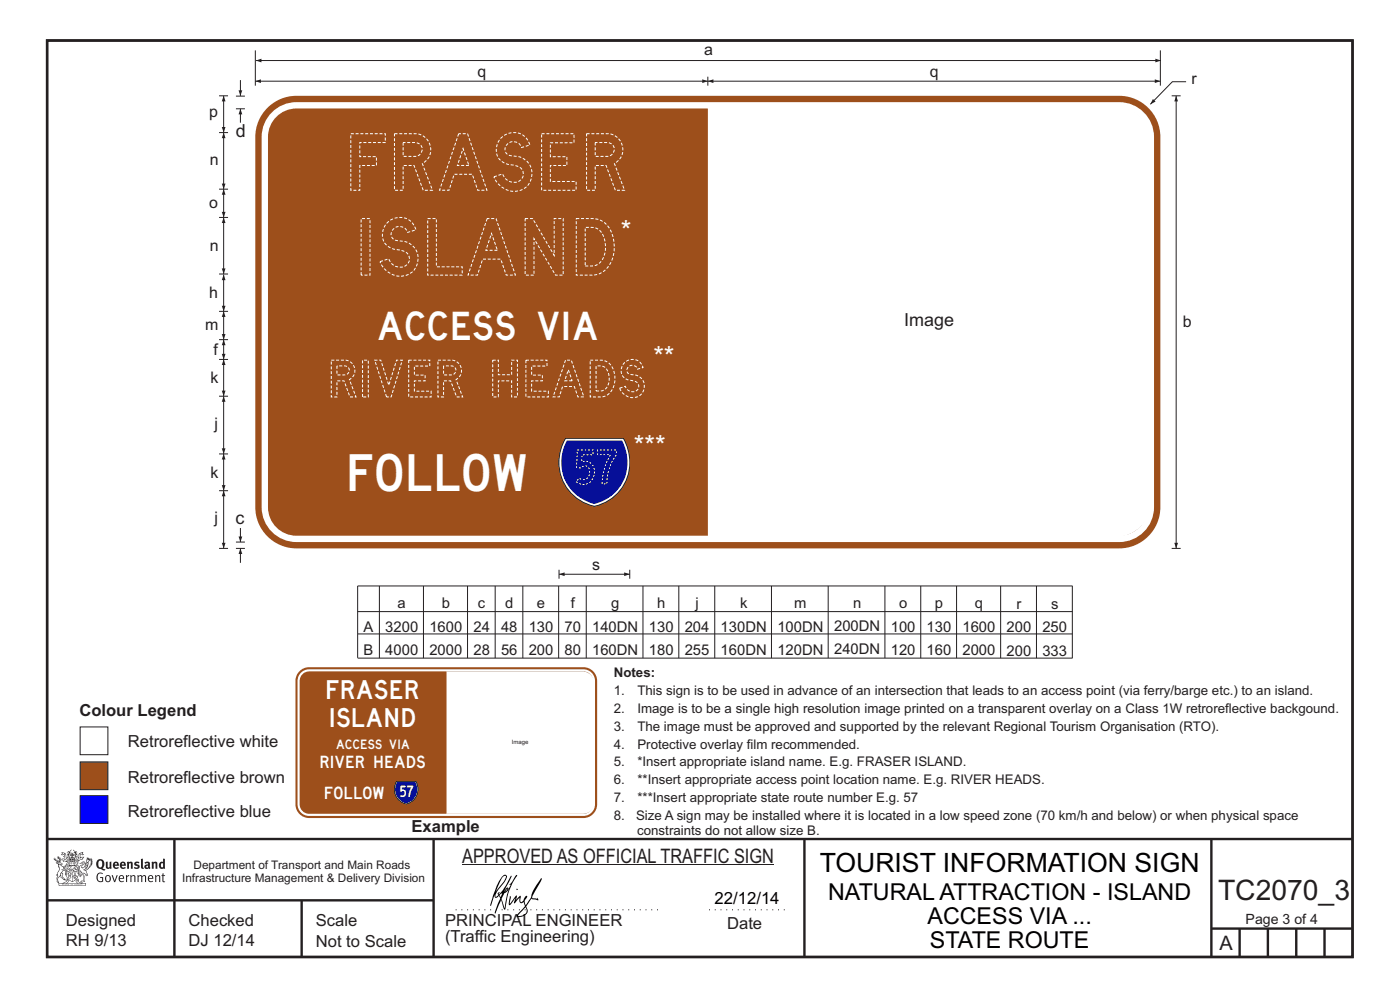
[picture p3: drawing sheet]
<svg xmlns="http://www.w3.org/2000/svg" width="297mm" height="210mm" viewBox="0 0 297 210" stroke-linecap="round" stroke-linejoin="round" font-family="sans-serif">
<g fill="none" stroke="#231f20" stroke-width=".51">
<path d="M10 8.6h276.9v194.4h-276.9zM10 178h277M37 178v25M92 178v25M170.7 177.9v25M257 178v25M10 191h82M64 191v12M257 197h30M263 197v6M269 197v6M275 197v6"/>
<path d="M281 197v6"/>
</g>
<path d="M96.7 193h43.3M150.4 193h16.8" fill="none" stroke="#231f20" stroke-width=".21" stroke-dasharray=".2 1" stroke-linecap="butt"/>
<path d="M98 183.5h66.2" fill="none" stroke="#231f20" stroke-width=".21"/>
<g fill="#231f20">
<path d="M21.1 182.6a.94 .94 0 0 0 .2 1.4 .84 .84 0 0 0 0-1.5zM20.7 182.5a.92 .92 0 0 1 1.1-.1 .92 .92 0 0 1 .3 1.2l-.3 .6 .6 .2-.1 .2-.6-.1a1.41 1.41 0 0 1-1.3-1.2z" fill-rule="evenodd"/>
<path d="M22.5 182.8h.3v1.1l.2 .1 .2-.1v-1.1h.4l.1 1.4a1.27 1.27 0 0 1-1.2-.1z" fill-rule="evenodd"/>
<path d="M24.5 183.1l-.1 .3h.4l-.1-.3zM24.1 183a.66 .66 0 0 1 .9-.1 .66 .66 0 0 1 .2 .8h-.8v.2a.42 .42 0 0 0 .7 0l.1 .2a.79 .79 0 0 1-1.1 0 .79 .79 0 0 1 0-1.1z" fill-rule="evenodd"/>
<path d="M25.9 183.1l-.1 .3h.5l-.1-.3zM25.6 183a.66 .66 0 0 1 .8-.1 .66 .66 0 0 1 .3 .8h-.9l.1 .2a.42 .42 0 0 0 .6 0l.2 .2a.79 .79 0 0 1-1.1 0 .79 .79 0 0 1 0-1.1z" fill-rule="evenodd"/>
<path d="M26.9 182.9l.4-.1v.1a.46 .46 0 0 1 .5-.1 .46 .46 0 0 1 .4 .4v1.1h-.4v-1l-.2-.2-.2 .1v1.1h-.4z" fill-rule="evenodd"/>
<path d="M28.5 183l.5-.2 .6 .1-.2 .3-.5-.1v.2a.56 .56 0 0 1 .7 .6 .56 .56 0 0 1-.8 .4l-.4-.1 .1-.3 .5 .1 .2-.1-.6-.4z" fill-rule="evenodd"/>
<path d="M29.9 182.2l.4-.1v1.8l.2 .4h-.4l-.2-.2z" fill-rule="evenodd"/>
<path d="M31.1 183.7v.3h.3v-.4zM30.6 183a.67 .67 0 0 1 .7-.2 .67 .67 0 0 1 .5 .5l.1 .8-.2 .3-.2-.2a.5 .5 0 0 1-.7 0 .5 .5 0 0 1 0-.7l.6-.1v-.3l-.6 .1z" fill-rule="evenodd"/>
<path d="M32.2 182.9l.3-.1 .1 .1a.46 .46 0 0 1 .5-.1 .46 .46 0 0 1 .3 .4v1.1h-.4v-1l-.1-.2-.3 .1v1.1h-.4z" fill-rule="evenodd"/>
<path d="M34.2 183.1v.7l.2 .2 .2-.1v-.7zM34.6 182.1l.4 .1v2.1l-.3-.1a.71 .71 0 0 1-1-.6 .71 .71 0 0 1 .9-.7z" fill-rule="evenodd"/>
<path d="M20.8 185.3l.7-.2 .3 .2-.1 .1a.69 .69 0 0 0-.9 .1 .69 .69 0 0 0-.1 .9l.3 .4 .5 .1h.2v-.7h-.4l-.1-.1h.7v.9a.96 .96 0 0 1-1.2-.1 .96 .96 0 0 1-.2-1.1z" fill-rule="evenodd"/>
<path d="M22.6 186a.57 .57 0 0 0-.1 .6 .57 .57 0 0 0 .6 .3 .7 .7 0 0 0-.2-1.1zM22.4 185.8a.69 .69 0 0 1 1.1 .6 .69 .69 0 0 1-1.1 .5 1.04 1.04 0 0 1 0-1.1z" fill-rule="evenodd"/>
<path d="M23.7 185.7l.2-.1 .4 1.3 .4-1.2h.3l-.6 1.4h-.2z" fill-rule="evenodd"/>
<path d="M25.6 185.8l-.2 .4h.7l-.2-.4zM25.3 185.8a.59 .59 0 0 1 .8-.1 .59 .59 0 0 1 .2 .7l-.9 .1a.45 .45 0 0 0 .3 .4 .45 .45 0 0 0 .5-.1l.1 .2a.74 .74 0 0 1-1-.1 .74 .74 0 0 1 0-1.1z" fill-rule="evenodd"/>
<path d="M26.7 185.7l.2-.1 .1 .3 .4-.3v.3l-.4 .2v1h-.3z" fill-rule="evenodd"/>
<path d="M27.6 185.7l.2-.1 .1 .2a.45 .45 0 0 1 .5-.2 .45 .45 0 0 1 .3 .4v1.1h-.2v-1.1l-.2-.2-.4 .2v1.1h-.2z" fill-rule="evenodd"/>
<path d="M29.1 185.7l.3-.1v.2l.4-.2 .4 .3 .3-.3a.37 .37 0 0 1 .5 .4v1.1h-.2v-1.1l-.2-.2-.4 .2v1.1h-.2v-1.1l-.2-.2-.4 .2v1.1h-.2z" fill-rule="evenodd"/>
<path d="M31.8 185.8l-.2 .4h.7l-.2-.4zM31.5 185.8a.59 .59 0 0 1 .8-.1 .59 .59 0 0 1 .2 .7l-.9 .1a.45 .45 0 0 0 .3 .4 .45 .45 0 0 0 .5-.1l.1 .2a.74 .74 0 0 1-1-.1 .74 .74 0 0 1 0-1.1z" fill-rule="evenodd"/>
<path d="M32.9 185.7l.2-.1v.2a.45 .45 0 0 1 .5-.2 .45 .45 0 0 1 .4 .4v1.1h-.2v-1.1l-.2-.2-.4 .2v1.1h-.3z" fill-rule="evenodd"/>
<path d="M34.5 185.3l.2-.1v.5h.3v.1h-.3v1v.1h.3l-.1 .2-.4-.1-.1-1.2h-.1v-.1h.1z" fill-rule="evenodd"/>
<path d="M13.2 180.9l.5 .2-.6 .2 .3-.3zM13.7 181.2l.2 .1 .1 1 .4-.5v.5h-.1l-.2 .3-.7 .1 .1-.3-.4-.1 .3-.1 .6 .2-.4-.7h.2zM13.2 180.7v.4l-.3 .2 .3 .1 .4-.2 .1 .4-.3 .2h.2l.2 .5-.4-.2-.4 .1 .5 .6 .2-.1 .8 .1-.6 .6 .2 .1 .6-.2-.1-.3 .3-.2h-.2l-.1 .5-.5 .1 .5-.7h-.5l.6-.2-.5 .1 .4-.3-.1-.6-.1-.1-.3 .5v-.2a.8 .8 0 0 0-.9-1.1z" fill-rule="evenodd"/>
<path d="M16.9 181.1l.6-.2-.3 .2 .4 .2zM16.8 181.2h.1l.1 .9 .3-.2 .4-.1-.3 .3v.2h-.4l-.3 .3-.1-.3h-.3l.1-.2-.1-.4 .4 .6 .1-.1zM16.2 181.5v.9l.4 .1h-.7l.7 .1-.2 .1h-.3l.4 .4h-.2v.4l-.5-.9 .5 1 .4-.6-.4-.2 .8-.5 .3 .1 .4-.5 .1-.2-.9 .2v-.7l.4 .2 .5-.1-.4-.2 .2-.3a.88 .88 0 0 0-1 1.2z" fill-rule="evenodd"/>
<path d="M15.5 182.9l.2 .2h-.1v.3l-.1-.3h-.1h.1z" fill-rule="evenodd"/>
<path d="M15 182.9l.3 .2h-.2v.3v-.3h-.2h.2z" fill-rule="evenodd"/>
<path d="M14.9 182.8h.9v.7l-.2 .1-.8-.1zM14.8 182.4l-.2 1.3h1.4l-.2-1.3-.1 .2h-.8z" fill-rule="evenodd"/>
<path d="M14.9 184.5v.2l.2-.1v-.1zM14.4 183.8l.2 .2-.3 .2v.5l.2 .1 .3-.1-.4-.4 .3 .2 .4-.1-.2-.4 .2-.2zM14.2 183.7h1a.5 .5 0 0 0 0 .8l-.3 .3a.47 .47 0 0 1-.6 0 .47 .47 0 0 1 0-.7l.1-.1z" fill-rule="evenodd"/>
<path d="M15.6 184.2l.1-.1a.33 .33 0 0 1 .5-.2 .33 .33 0 0 1 .1 .5l-.3-.1 .2-.2h-.4l-.1 .1 .2 .1 .1 .2h.3v.3h-.6l.1-.2-.3-.1zM15.5 184.2l-.2 .4h.3l-.1 .2h.9v-.2a.44 .44 0 0 0 0-.7 .44 .44 0 0 0-.7 .1z" fill-rule="evenodd"/>
<path d="M15.7 185.7l.4 .1zM15.9 185.2l.1 .4h-.2zM15.9 185.1l-.3 .7-.3 .2a.98 .98 0 0 1 1.1 .1z" fill-rule="evenodd"/>
<path d="M15.6 186l.3 .2v-.2h.2l-.2 .5v-.2l-.3 .1 .2-.2z" fill-rule="evenodd"/>
<path d="M15 185.3l.1 .1-.2 .3zM14.6 185.9h.4a.22 .22 0 0 1-.2 .3 .22 .22 0 0 1-.2-.3zM14.5 185.3l.2 .4zM14.5 185.8l.5 .1zM14.7 185.2l.2 .1-.1 .4zM14.4 185.2l.1 .5a.36 .36 0 0 0 0 .5 .36 .36 0 0 0 .5 0 .36 .36 0 0 0 0-.5 .41 .41 0 0 0 0-.5 .41 .41 0 0 0-.6 0z" fill-rule="evenodd"/>
<path d="M14.6 184.1l.2 .2z" fill-rule="evenodd"/>
<path d="M18.3 183.4l.1-.1-.1 .4-.4 .4z" fill-rule="evenodd"/>
<path d="M17.5 182.9l.2-.1 .2 .2-.7 .8v.3l.3 .1a1.07 1.07 0 0 0 .7-.9l.4-.3v.2a1.36 1.36 0 0 1-1 1.3 1.32 1.32 0 0 0 1.2-1.6l.5-.7-.2 .5 .3-.2-.3 .4 .4-.2-.4 .5 .4-.1-.5 .2h.4l-.4 .2h.4l-.4 .1 .1 .1h-.2l.1 .2-.3 .1a.82 .82 0 0 1-.9 .6l.3 .1 .5 .9-.3 .1-.2-.4-.4-.2 .1 1.8 .2 .1-.6 .2-.2-.2 .5-.1v-.2a2.24 2.24 0 0 0-.7-2.1l-.1-.2a.7 .7 0 0 1 .7-1l.1-.2zM16.6 184.6l.4 1.2 .2-.8 .2 .3-.4 .7-.3-.8h-.2l.2-.2zM18.5 182.2l.1 .3 .1-.2 .1 .3 .1-.3v.2l-.7 .6zM16.8 183.2l.7-.1v.2a.87 .87 0 0 0-.7 .6 .87 .87 0 0 0 .2 .9l.1 .4-.1 .5-.2-1.1-.2-.1-.2 .1 .2 .3-.2 .3 .3 .1 .2 .7h.3l.2-.6a1.61 1.61 0 0 1 .2 1.4h-.3l-.2 .3h.2l.1 .2 .2-.2h.4l-.1-.3-.1-1.5 .2 .1a.4 .4 0 0 0 .2 .3 .4 .4 0 0 0 .5 0l-.5-1 .8-.6 .1-.3h.2l-.1-.1 .4-.3h-.2l.2-.3-.1 .1 .1-.3-.1 .1 .1-.4h-.1l.1-.3-.1-.1-.1 .2-.1-.4-.3 .4v-.4l-.1 .2-.2-.3v.3l-.3-.4-.3 1.6a.58 .58 0 0 1-.8 .6l.7-.8v-.4h-.4z" fill-rule="evenodd"/>
<path d="M18.2 185.4l.2 .1z" fill-rule="evenodd"/>
<path d="M12.5 187.5h5.6v.3h-5.5zM13.5 187.4l.5-.3 .4-.4v.1l.1 .1-.3 .4zM14 186.6h.2l-.1 .2zM16.3 186.7l.3 .4 .6 .3h-.6l-.3-.2-.1-.3zM16.4 186.6h.2l-.1 .2zM12.4 187.4l.1 .5h5.7l.1-.5-.8-.1-.7-.2-.2-.2 .1-.4a.47 .47 0 0 0-.6 .3 .47 .47 0 0 0 .4 .6h-2.3a.47 .47 0 0 0 .4-.6 .47 .47 0 0 0-.6-.3l.1 .4-.3 .2-.6 .2z" fill-rule="evenodd"/>
<path d="M13.3 187.6v.1zM13.3 187.5l-.1 .3h.2z" fill-rule="evenodd"/>
<path d="M13.5 187.5l.1 .3 .1-.3v.2z" fill-rule="evenodd"/>
<path d="M13.9 187.5l.1 .3zM13.8 187.5v.3l.2-.1v-.1z" fill-rule="evenodd"/>
<path d="M14.2 187.6l.1 .1zM14.2 187.5l-.1 .3h.3z" fill-rule="evenodd"/>
<path d="M14.4 187.5h.2v.3h-.2z" fill-rule="evenodd"/>
<path d="M15.1 187.6v.1zM15.1 187.5l-.2 .3h.3z" fill-rule="evenodd"/>
<path d="M15.2 187.5h.2v.3z" fill-rule="evenodd"/>
<path d="M15.8 187.5h.2l-.1 .3z" fill-rule="evenodd"/>
<path d="M16.1 187.5l.1 .3z" fill-rule="evenodd"/>
<path d="M16.3 187.5l.1 .3zM16.3 187.5v.3l.2-.1v-.1z" fill-rule="evenodd"/>
<path d="M16.6 187.5h.2v.3h-.2z" fill-rule="evenodd"/>
<path d="M16.9 187.5l.1 .3h-.1z" fill-rule="evenodd"/>
<path d="M17.1 187.5l.1 .3z" fill-rule="evenodd"/>
<path d="M17.3 187.5l.1 .3z" fill-rule="evenodd"/>
<path d="M14.9 182.1a.71 .71 0 0 1 .9 .1zM15.6 182.2l.2 .2zM15 182.2l.3 .1zM14.8 182.3l.1 .1zM15.2 181.9h.2zM15.2 181.3h.1v.2zM15.2 181h.2v.2zM15.3 181.6l.1 .2h-.2zM15.4 181.3l.1 .2zM14.9 181.3l.2 .2h-.2zM15.6 181.3h.1v.2zM14.4 180.6l-.3 .3 .5-.2v.5l-.3-.1-.1 .6 .2-.5 .3 .9-.1 .4h1.3v-.4l.4-.9 .1 .4-.1-.6-.2 .1v-.4l.3 .2-.2-.4-.2 .3-.5-.6v.1a.41 .41 0 0 1 .3 .4 .41 .41 0 0 1-.2 .4l.2-.2a1 1 0 0 1 0 1.1l-.3-.1v-.3h.4l-.2-.2 .2-.3-.3 .1v-.4l-.3 .2-.2-.2 .1 .4-.4-.1 .1 .3-.1 .2h.4l-.1 .3-.3 .1a.93 .93 0 0 1 .1-1.1l.1 .3-.1-.4h-.1l.4-.6-.5 .5-.1-.1z" fill-rule="evenodd"/>
<path d="M12.4 183.4l.4 .1 .6 .5v.3a.83 .83 0 0 1 .6 1.1v-.2a.8 .8 0 0 0-1-.8l.4 .2-.6 .7-.1 .5a.95 .95 0 0 0-.3 1.3l-.2-.1a.77 .77 0 0 1 .2-1.1l-.1-.5-.2 .1 .3-.5a1.31 1.31 0 0 0 0-1.6zM13 185.3h.2v.8l.5 .4-.2-.1a.68 .68 0 0 1-.6-.8zM12.1 183a.68 .68 0 0 1 1 .3l-.5 .1-.2-.3zM11.4 182.1a1.19 1.19 0 0 0 .9 .8h-.5l.5 .4 .1 .6a.9 .9 0 0 1-.2 1.2l-.3 .5h.3v.2a1.04 1.04 0 0 0-.1 1.2l.1 .3 .3-.1v-.1a.8 .8 0 0 1 .2-1.1l.1-.3a.89 .89 0 0 0 1.1 .9l-.7-.6 .2-.8-.3-.1 .4-.5 .4 .3v.8a1.01 1.01 0 0 0-.2-1.4l.3-.5-.4 .3a.41 .41 0 0 1 .4-.5h-.1l-.5 .2-.5-.3 .3-.1a.5 .5 0 0 0-.5-.5l.3-.3-.3 .1 .2-.4v-.2l-.2 .3v-.6l-.1 .4-.2-.6v.3l-.3-.2 .3 .3-.3-.1a.62 .62 0 0 1 .5 .9l-.1-.4v.4l-.3-.1v-.4l-.1 .3-.1-.3-.2 .2v-.5l-.1 .3-.1-.4v.4z" fill-rule="evenodd"/>
<path d="M12.6 183.1l.1-.1 .2 .2z" fill-rule="evenodd"/>
<path d="M14 183.6h2.7v1l-.1-.9h-2.6v1.2h2.6v-.3v.6v-.2h-1.2v2a2.13 2.13 0 0 0 1.3-1.8 1.69 1.69 0 0 1-1.6 1.8l-.6-.4-.4-.6-.1-1.2v.6l.4 .8 .9 .8v-2h-1.2z" fill-rule="evenodd"/>
<circle cx="17.7" cy="182.9" r=".08"/>
</g>
<g fill="#010202">
<path d="M107.5 188.7l.2-.2-.5 .6zM106.3 189.5l.2 .1-.3 .7-.2-.4zM106.8 185.9l.5-.1a9.3 9.3 0 0 1-2 3.2l-.1 .2 1-2.5zM106.5 186a14.7 14.7 0 0 0-2.2 4.9l-.3 1.1 .1 .2 .8-2.4a.42 .42 0 0 0 .2 .7 .42 .42 0 0 0 .6-.3l.1-.2 .3 .5-1.1 3.2h.2l1.1-2.8 .6 1.9 .2 .2 .2-.5a13.5 13.5 0 0 1 2-6.2l.4-.6-.1-.1-1.6 2.1 .4-.1a14.9 14.9 0 0 0-1.3 5.1l-.4-1.2a1.39 1.39 0 0 1 .2-1.8l.1-.2a.92 .92 0 0 0 .8-1.2 .75 .75 0 0 0-.8 .7l-.1 .2 1.6-3.4-.1-.1-.4 .8a10.5 10.5 0 0 1-2.2 3.2l.2-.4a.32 .32 0 0 0-.4 .2 .32 .32 0 0 0 .1 .4l-.5 .3a3.2 3.2 0 0 1 1.1-2.2l.5-.6a2.49 2.49 0 0 0 .7-1.7l-.4-.2z" fill-rule="evenodd"/>
<path d="M111.5 192.4a1.15 1.15 0 0 1 .1 1.3 1.15 1.15 0 0 1-1.2 .6h-.6zM108.1 190.1l-.2 1.7 .2 .2 1.2-1.5-.2 1.1 1.1-1.2a.94 .94 0 0 0 .4 1.2l.5-.3 .3 .9-1.2 1.3a.98 .98 0 0 0-.5 1 1.9 1.9 0 0 0 2.3-1.3l-.1-.3a1.02 1.02 0 0 1 .2-1.4l.6-.9 1.5 .3-.2-.5v.3l-1.1-.2v-.3l2-3.5 .1-.3-.2-.1-1.8 2.7a6.6 6.6 0 0 1-1.5 3l-.1-.2a1.01 1.01 0 0 1 .4-1.4v-.3l-.2-.1-.4 .4-.1 .6-.6 .4-.1-.4 .1-.9-.2-.1-.9 .9 .3-.9-.2-.1-1.4 1.8 .3-1.4v-.2z" fill-rule="evenodd"/>
<path d="M109.6 188.5l.3 .3h-.3z" fill-rule="evenodd"/>
</g>
<path d="M17 154.2h5.9v5.9h-5.9z" fill-rule="evenodd" fill="#fff" stroke="#231f20" stroke-width=".21"/>
<path d="M17 161.6h5.9v5.9h-5.9z" fill-rule="evenodd" fill="#9d4f1b" stroke="#231f20" stroke-width=".21"/>
<path d="M17 168.8h5.9v5.9h-5.9z" fill-rule="evenodd" fill="#00f" stroke="#231f20" stroke-width=".21"/>
<g fill="none" stroke="#231f20" stroke-width=".21">
<path d="M54.2 17.2h96M75.9 129.7h151.6M75.9 139.6h151.6M75.9 134.5h151.6M80.5 124.3v15.3M89.8 124.3v15.3M99.2 124.3v15.3M105 124.3v15.3M110.9 124.3v15.3M118.5 124.3v15.3M124.4 124.3v15.3M136.4 124.3v15.3"/>
<path d="M144 124.3v15.3M151.6 124.3v15.3M163.7 124.3v15.3M175.7 124.3v15.3M187.7 124.3v15.3M195.3 124.3v15.3M202.9 124.3v15.3M212.3 124.3v15.3M219.9 124.3v15.3M227.5 124.3v15.3M227.5 124.3h-151.6v15.2"/>
</g>
<g fill="#231f20">
<path d="M54.2 17.2l1.2-.4v.8z"/>
<path d="M149 16.8l1.2 .4-1.2 .4z"/>
</g>
<path d="M150.2 16.3v1.9M150.2 17.2h96" fill="none" stroke="#231f20" stroke-width=".21"/>
<g fill="#231f20">
<path d="M245 16.8l1.2 .4-1.2 .4z"/>
<path d="M150.2 17.2l1.1-.4v.8z"/>
</g>
<path d="M56.7 22.9a8.7 8.7 0 0 1 6.2-2.6h174.5a8.7 8.7 0 0 1 8.8 8.7v78.6a8.7 8.7 0 0 1-8.8 8.7h-174.5a8.7 8.7 0 0 1-8.7-8.7v-78.6a8.7 8.7 0 0 1 2.5-6.1z" fill-rule="evenodd" fill="#9d4f1b"/>
<path d="M150.4 42.9l.1 .1 1.8-1.8-1.7 1.9 .1 .1-.5 .3z" fill="#231f20"/>
<path d="M54.3 12.8h192" fill="none" stroke="#231f20" stroke-width=".21"/>
<g fill="#231f20">
<path d="M54.3 12.8l1.2-.4v.8z"/>
<path d="M245.1 12.4l1.2 .4-1.2 .4z"/>
</g>
<g fill="#fff">
<path d="M150.2 22.5h86.4a7.7 7.7 0 0 1 7.6 7.7v76.1a7.7 7.7 0 0 1-7.6 7.6h-86.4z" fill-rule="evenodd"/>
<path d="M58.6 24.8a6 6 0 0 0-1.7 4.2v78.6a6 6 0 0 0 6 6h174.5a6 6 0 0 0 6.1-6v-78.6a6 6 0 0 0-6.1-6h-174.5a6 6 0 0 0-4.3 1.8zM58 23.5a7.3 7.3 0 0 1 4.9-1.8h174.5a7.4 7.4 0 0 1 7.4 7.3v78.6a7.4 7.4 0 0 1-7.4 7.4h-174.5a7.4 7.4 0 0 1-7.4-7.4v-78.6a7.4 7.4 0 0 1 2.5-5.5z" fill-rule="evenodd"/>
</g>
<path d="M120 93h12.3a9.6 9.6 0 0 1-6.2 14.4 9.6 9.6 0 0 1-6.1-14.4z" fill-rule="evenodd" fill="#fff" stroke="#231f20" stroke-width=".21"/>
<path d="M120.3 93.5h11.7a9.1 9.1 0 0 1-5.9 13.4 9.1 9.1 0 0 1-5.8-13.4z" fill-rule="evenodd" fill="#060f98"/>
<path d="M118.6 121.8h15" fill="none" stroke="#231f20" stroke-width=".21"/>
<g fill="#231f20">
<path d="M118.6 121.8l1.2-.4v.8z"/>
<path d="M132.4 121.4l1.2 .4-1.2 .4z"/>
</g>
<path d="M54.2 10.7v7.5M47.4 104.1v12.2M118.6 120.9v1.9M133.6 120.9v1.9" fill="none" stroke="#231f20" stroke-width=".21"/>
<g fill="#231f20">
<path d="M47.1 115.1h.7l-.4 1.2z"/>
<path d="M47.4 104.1l.4 1.2h-.7z"/>
</g>
<path d="M51 112v3" fill="none" stroke="#231f20" stroke-width=".21"/>
<path d="M50.6 113.8h.8l-.4 1.2z" fill="#231f20"/>
<path d="M249.5 20.3v96M50.1 115h1.9M248.6 116.3h1.9" fill="none" stroke="#231f20" stroke-width=".21"/>
<g fill="#231f20">
<path d="M249.5 20.3l.4 1.2h-.8z"/>
<path d="M249.1 115.1h.8l-.4 1.2z"/>
</g>
<path d="M51 116.3v3.1" fill="none" stroke="#231f20" stroke-width=".21"/>
<path d="M51 116.3l.4 1.2h-.8z" fill="#231f20"/>
<path d="M251.6 17.3h-2.9l-4.7 4.8M46.5 116.3h1.9M50.1 116.3h1.9" fill="none" stroke="#231f20" stroke-width=".21"/>
<path d="M244.6 21l.5 .5-1.1 .6z" fill="#231f20"/>
<path d="M246.2 10.7v7.5M46.5 40.1h1.9M47.4 40.1v6" fill="none" stroke="#231f20" stroke-width=".21"/>
<g fill="#231f20">
<path d="M47.4 40.1l.4 1.2h-.7z"/>
<path d="M47.1 44.9h.7l-.4 1.2z"/>
</g>
<path d="M51 17v3.3M248.6 20.3h1.9" fill="none" stroke="#231f20" stroke-width=".21"/>
<path d="M50.6 19.2h.8l-.4 1.1z" fill="#231f20"/>
<path d="M51 23.1v2.9" fill="none" stroke="#231f20" stroke-width=".21"/>
<path d="M51 23.1l.4 1.2h-.8z" fill="#231f20"/>
<path d="M47.4 28.1v12M50.1 23.1h1.9" fill="none" stroke="#231f20" stroke-width=".21"/>
<g fill="#231f20">
<path d="M47.1 38.9h.7l-.4 1.2z"/>
<path d="M47.4 28.1l.4 1.2h-.7z"/>
</g>
<path d="M46.5 28.1h1.9M47.4 20.3v7.8M50.1 20.4h1.9" fill="none" stroke="#231f20" stroke-width=".21"/>
<g fill="#231f20">
<path d="M47.1 26.9h.7l-.4 1.2z"/>
<path d="M47.4 20.3l.4 1.2h-.7z"/>
</g>
<path d="M46.5 20.3h1.9M46.5 46.1h1.9M46.5 84h1.9M47.4 84v12.3" fill="none" stroke="#231f20" stroke-width=".21"/>
<g fill="#231f20">
<path d="M47.1 95.1h.7l-.4 1.2z"/>
<path d="M47.4 84l.4 1.2h-.7z"/>
</g>
<path d="M47.4 76.2v7.8" fill="none" stroke="#231f20" stroke-width=".21"/>
<g fill="#231f20">
<path d="M47.1 82.9h.7l-.4 1.1z"/>
<path d="M47.4 76.2l.4 1.2h-.7z"/>
</g>
<path d="M46.5 58.1h1.9M47.4 46.1v12" fill="none" stroke="#231f20" stroke-width=".21"/>
<g fill="#231f20">
<path d="M47.1 56.9h.7l-.4 1.2z"/>
<path d="M47.4 46.1l.4 1.2h-.7z"/>
</g>
<path d="M47.4 58.2v7.8M46.5 66h1.9" fill="none" stroke="#231f20" stroke-width=".21"/>
<g fill="#231f20">
<path d="M47.1 64.9h.7l-.4 1.1z"/>
<path d="M47.4 58.2l.4 1.2h-.7z"/>
</g>
<path d="M46.5 72h1.9M47.4 66v6" fill="none" stroke="#231f20" stroke-width=".21"/>
<g fill="#231f20">
<path d="M47.1 70.9h.7l-.4 1.1z"/>
<path d="M47.4 66l.4 1.2h-.7z"/>
</g>
<path d="M47.4 72v4.2" fill="none" stroke="#231f20" stroke-width=".21"/>
<g fill="#231f20">
<path d="M47.1 75.1h.7l-.4 1.1z"/>
<path d="M47.4 72l.4 1.2h-.7z"/>
</g>
<path d="M46.5 76.2h1.9M47.4 96.3v7.8M46.5 104.1h1.9" fill="none" stroke="#231f20" stroke-width=".21"/>
<g fill="#231f20">
<path d="M47.1 102.9h.7l-.4 1.2z"/>
<path d="M47.4 96.3l.4 1.2h-.7z"/>
</g>
<path d="M46.5 96.3h1.9" fill="none" stroke="#231f20" stroke-width=".21"/>
<path d="M63.8 142.2l1.1-.6 .7-.1h58.2a2.91 2.91 0 0 1 2.9 2.9v26.2a2.91 2.91 0 0 1-2.9 2.9h-58.2a2.91 2.91 0 0 1-2.9-2.9v-26.2a2.9 2.9 0 0 1 1.1-2.2z" fill-rule="evenodd" fill="#9d4f1b"/>
<path d="M94.7 142.4h28.8a2.55 2.55 0 0 1 2.6 2.6v25.3a2.33 2.33 0 0 1-2.6 2.3h-28.8z" fill-rule="evenodd" fill="#fff"/>
<path d="M84.1 165.7h4.1a3.2 3.2 0 0 1-2 4.8 3.2 3.2 0 0 1-2.1-4.8z" fill-rule="evenodd" fill="#fff" stroke="#231f20" stroke-width=".21"/>
<path d="M84.2 165.9h3.9a2.93 2.93 0 0 1-2.2 4.4 3 3 0 0 1-1.7-4.4z" fill-rule="evenodd" fill="#060f98"/>
<path d="M64.2 143l-.6 .9v.5v26.2a2.02 2.02 0 0 0 2 2h58.2a2.02 2.02 0 0 0 2-2v-26.2a2.02 2.02 0 0 0-2-2h-58.2l-.6 .1zM64 142.5l1-.5h.6h58.2a2.46 2.46 0 0 1 2.4 2.4v26.2a2.46 2.46 0 0 1-2.4 2.5h-58.2a2.46 2.46 0 0 1-2.5-2.5v-26.2a2.45 2.45 0 0 1 .9-1.9z" fill-rule="evenodd" fill="#fff"/>
<g font-size="12" fill="#fff">
<text x="74.4" y="40.4">FRASER</text>
<text x="76.6" y="58.4">ISLAND</text>
</g>
<g font-size="7.8" fill="#fff">
<text x="70.3" y="84.2">RIVER HEADS</text>
<text x="74.2" y="104.1">FOLLOW</text>
</g>
<text font-size="7.2" fill="#fff" x="122.2" y="102.6">57</text>
<text font-size="6" fill="#fff" x="80.3" y="72.2">ACCESS VIA</text>
<text font-size="6" fill="#231f20" x="258.4" y="190.9">TC2070_3</text>
<g font-size="5.8" fill="#fff">
<text x="131.7" y="50.9">*</text>
<text x="138.6" y="77.7">**</text>
<text x="134.5" y="96.5">***</text>
</g>
<text font-size="5.6" x="173.9" y="184.9">TOURIST INFORMATION SIGN</text>
<g font-size="4.9">
<text x="175.7" y="191">NATURAL ATTRACTION - ISLAND</text>
<text x="196.8" y="196">ACCESS VIA ...</text>
<text x="197.3" y="201">STATE ROUTE</text>
</g>
<g font-size="4.2" fill="#231f20">
<text x="98" y="183">APPROVED AS OFFICIAL TRAFFIC SIGN</text>
<text x="258.7" y="201.6">A</text>
</g>
<g font-size="4" fill="#fff">
<text x="69.4" y="148.2">FRASER</text>
<text x="70.2" y="154.2">ISLAND</text>
</g>
<g font-size="3.8" fill="#231f20">
<text x="50" y="29">d</text>
<text x="191.8" y="69.1">Image</text>
<text x="50" y="111.1">c</text>
</g>
<text font-size="3.6" x="151.6" y="191.8">22/12/14</text>
<g font-size="3.5" fill="#231f20">
<text x="16.8" y="151.8">Colour Legend</text>
<text x="27.1" y="158.4">Retroreflective white</text>
<text x="27.1" y="166.2">Retroreflective brown</text>
<text x="27.1" y="173.3">Retroreflective blue</text>
<text x="87.3" y="176.5">Example</text>
<text x="14" y="196.4">Designed</text>
<text x="40" y="196.4">Checked</text>
<text x="67" y="196.4">Scale</text>
<text x="94.4" y="196.3">PRINCIPAL ENGINEER</text>
<text x="154.2" y="197">Date</text>
<text x="14" y="200.8">RH 9/13</text>
<text x="40" y="200.8">DJ 12/14</text>
<text x="67" y="200.8">Not to Scale</text>
<text x="94.4" y="199.8">(Traffic Engineering)</text>
</g>
<g font-size="3.4" fill="#231f20">
<text x="149.4" y="11.7">a</text>
<text x="101.3" y="16.4">q</text>
<text x="197.3" y="16.4">q</text>
<text x="252.8" y="17.8">r</text>
<text x="44.4" y="24.8">p</text>
<text x="44.5" y="35">n</text>
<text x="44.4" y="44.1">o</text>
<text x="44.5" y="53.1">n</text>
<text x="44.4" y="63.2">h</text>
<text x="43.6" y="70.1">m</text>
<text x="251" y="69.3">b</text>
<text x="45.3" y="75.4">f</text>
<text x="44.7" y="81.2">k</text>
<text x="45.5" y="91">j</text>
<text x="44.7" y="101.4">k</text>
<text x="45.5" y="111">j</text>
<text x="125.6" y="121">s</text>
</g>
<g font-size="3.1" fill="#231f20">
<text x="84.4" y="129">a</text>
<text x="93.7" y="129">b</text>
<text x="101.4" y="129">c</text>
<text x="107.2" y="129">d</text>
<text x="113.9" y="129">e</text>
<text x="121.1" y="129">f</text>
<text x="129.6" y="129">g</text>
<text x="139.4" y="129">h</text>
<text x="147.5" y="129">j</text>
<text x="157" y="129">k</text>
<text x="168.5" y="129">m</text>
<text x="181" y="128.9">n</text>
<text x="190.7" y="129">o</text>
<text x="198.3" y="129">p</text>
<text x="206.8" y="129">q</text>
<text x="215.6" y="129.2">r</text>
<text x="223" y="129.2">s</text>
<text x="77.1" y="134">A</text>
<text x="81.7" y="134">3200</text>
<text x="91.1" y="134">1600</text>
<text x="100.4" y="134">24</text>
<text x="106.3" y="134">48</text>
<text x="112.2" y="134">130</text>
<text x="119.8" y="134">70</text>
<text x="125.6" y="134">140DN</text>
<text x="137.7" y="134">130</text>
<text x="145.3" y="134">204</text>
<text x="152.9" y="134">130DN</text>
<text x="164.9" y="134">100DN</text>
<text x="176.9" y="133.9">200DN</text>
<text x="189" y="134">100</text>
<text x="196.6" y="134">130</text>
<text x="204.2" y="134">1600</text>
<text x="213.5" y="134.1">200</text>
<text x="221.1" y="134.1">250</text>
<text x="77.1" y="138.9">B</text>
<text x="81.7" y="138.9">4000</text>
<text x="91.1" y="138.9">2000</text>
<text x="100.4" y="138.9">28</text>
<text x="106.3" y="138.9">56</text>
<text x="112.2" y="138.9">200</text>
<text x="119.8" y="138.9">80</text>
<text x="125.6" y="138.9">160DN</text>
<text x="137.7" y="138.9">180</text>
<text x="145.3" y="138.9">255</text>
<text x="152.9" y="138.9">160DN</text>
<text x="164.9" y="138.9">120DN</text>
<text x="176.9" y="138.8">240DN</text>
<text x="189" y="138.9">120</text>
<text x="196.6" y="138.9">160</text>
<text x="204.2" y="138.9">2000</text>
<text x="213.5" y="139">200</text>
<text x="221.1" y="139">333</text>
</g>
<text font-size="3" fill="#231f20" x="264.2" y="196">Page 3 of 4</text>
<g font-size="2.8" fill="#231f20">
<text x="130.2" y="143.7">Notes:</text>
<text x="130.2" y="147.4">1.</text>
<text x="135.2" y="147.4">This sign is to be used in advance of an intersection that leads to an access point (via ferry/barge etc.) to an island.</text>
<text x="130.2" y="151.2">2.</text>
<text x="130.2" y="155">3.</text>
<text x="135.2" y="151.2">Image is to be a single high resolution image printed on a transparent overlay on a Class 1W retroreflective backgound.</text>
<text x="135.2" y="155">The image must be approved and supported by the relevant Regional Tourism Organisation (RTO).</text>
<text x="130.2" y="158.8">4.</text>
<text x="135.2" y="158.8">Protective overlay film recommended.</text>
<text x="130.2" y="162.6">5.</text>
<text x="130.2" y="166.4">6.</text>
<text x="135.2" y="162.6">*Insert appropriate island name. E.g. FRASER ISLAND.</text>
<text x="135.2" y="166.4">**Insert appropriate access point location name. E.g. RIVER HEADS.</text>
<text x="130.2" y="170.1">7.</text>
<text x="130.2" y="173.9">8.</text>
<text x="134.9" y="173.9">Size A sign may be installed where it is located in a low speed zone (70 km/h and below) or when physical space</text>
<text x="135.2" y="170.1">***Insert appropriate state route number E.g. 57</text>
<text x="135.2" y="177.1">constraints do not allow size B.</text>
</g>
<g font-size="2.6" fill="#fff">
<text x="68.1" y="162.8">RIVER HEADS</text>
<text x="69" y="169.4">FOLLOW</text>
</g>
<g font-size="2.5" fill="#231f20">
<text x="41.1" y="184.3">Department of Transport and Main Roads</text>
<text x="38.6" y="187.1">Infrastructure Management &amp; Delivery Division</text>
</g>
<text font-size="2.4" fill="#fff" x="84.9" y="169">57</text>
<text font-size="2" fill="#fff" x="71.4" y="158.8">ACCESS VIA</text>
<text font-size="1.3" fill="#231f20" x="108.6" y="157.8">Image</text>
</svg>
